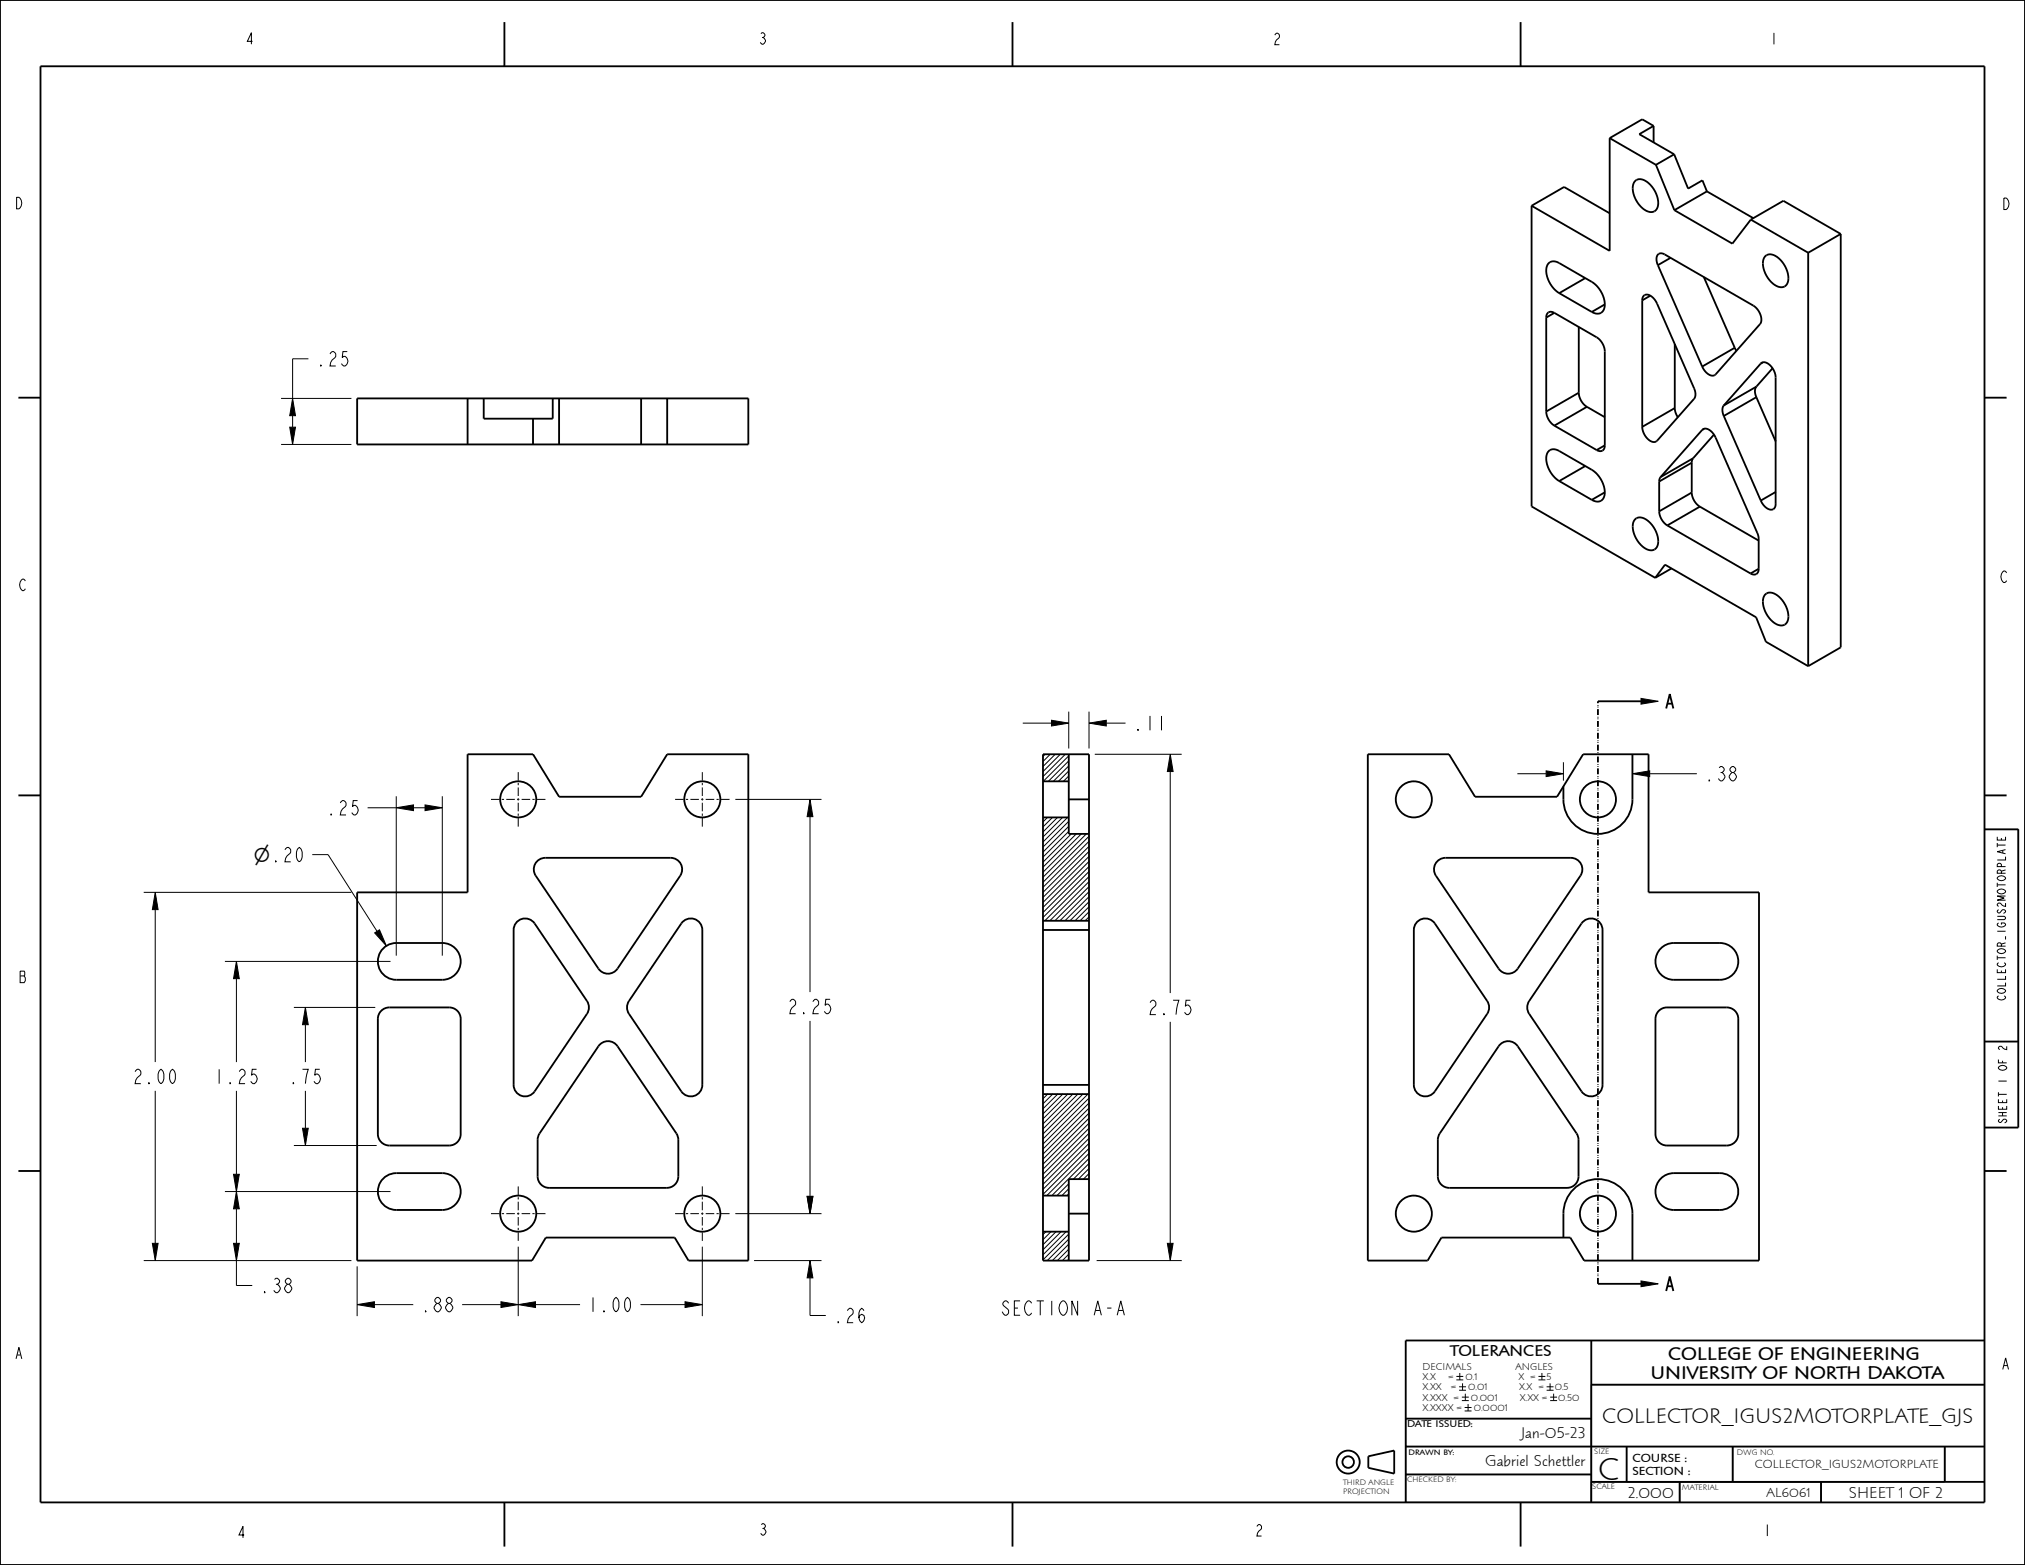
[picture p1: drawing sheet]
<svg xmlns="http://www.w3.org/2000/svg" width="559mm" height="432mm" viewBox="0 0 559 432" stroke-linecap="round" stroke-linejoin="round" font-family="sans-serif">
<g fill="none" stroke="#000" stroke-width=".28">
<path d="M85.1 99h-4.4v10.9M77.6 109.9h19.4M79.9 117.9h1.6l-.8 4.7zM80.7 109.9l.8 4.8h-1.6zM80.7 114.7v3.2M77.6 122.6h19.4M282.2 199.5h8M290.2 198.7l4.7 .8-4.7 .8zM294.9 196.3v10.2M300.5 199.5l4.8-.8v1.6zM300.5 196.3v10.2M305.3 199.5h5.3"/>
<path d="M452.8 192.7l4.8 .8-4.8 .8zM109.3 219.7v44M122 219.7v44M288.4 208.1l-.6 .6M289.8 208.1l-2 2M291.2 208.1l-3.4 3.4M292.6 208.1l-4.8 4.8M294 208.1l-6.2 6.2M294.9 208.5l-7 7.1M294.9 209.9l-5.6 5.7M294.9 211.3l-4.2 4.3M294.9 212.7l-2.8 2.9"/>
<path d="M294.9 214.1l-1.5 1.5M294.9 215.5l-.1 .1M302.1 208.1h24M322.9 208.1l.8 4.8h-1.6zM322.9 212.9v61.1M418.7 213.5h8M426.7 212.7l4.7 .8-4.7 .8zM431.4 210.3v5.1M450.5 213.5l4.7-.8v1.6zM455.2 213.5h13.1M86.2 235.8h4.3l13.6 21.2M101.4 222.9h7.9"/>
<path d="M109.3 222.9l4.8-.8v1.6zM114.1 222.9h3.2M117.3 222.1l4.7 .8-4.7 .8zM202.9 220.6h23.8M223.5 220.6l.8 4.7h-1.6zM223.5 225.3v48.4M289 225.5l-1.2 1.3M290.4 225.5l-2.6 2.7M291.8 225.5l-4 4.1M293.2 225.5l-5.4 5.4M294.6 225.5l-6.8 6.8M294.9 226.6l-7.1 7.1"/>
<path d="M294.9 228l-7.1 7.1M294.9 229.4l-7.1 7.1M295.6 230.1l-7.8 7.8M297 230.1l-9.2 9.2M298.4 230.1l-10.6 10.6M299.8 230.1l-12 12M300.5 230.7l-12.7 12.7M300.5 232.1l-12.7 12.7M300.5 233.5l-12.7 12.7M300.5 234.9l-12.7 12.7M300.5 236.3l-12.7 12.7M300.5 237.7l-12.7 12.7"/>
<path d="M300.5 239.1l-12.7 12.7M547.6 228.8h9.3v58.6h-9.3zM39.7 246.2h57.3M42.8 246.2l.8 4.8h-1.6zM42.8 251v42M103.4 257.4l1.3-.9 1.9 4.5zM300.5 240.5l-12.7 12.7M300.5 241.9l-12.2 12.1M300.5 243.2l-10.8 10.8M300.5 244.6l-9.4 9.4M300.5 246l-8 8M300.5 247.4l-6.6 6.6"/>
<path d="M300.5 248.8l-5.2 5.2M300.5 250.2l-3.9 3.8M300.5 251.6l-2.5 2.4M300.5 253l-1.1 1M62.1 265.3h45.7M65.2 265.3l.8 4.7h-1.6zM65.2 270v23M81.1 278h22.4M84.3 278l.8 4.7h-1.6zM551.5 274.8l-.4 .3a1.22 1.22 0 0 0 1.2 .8 1.22 1.22 0 0 0 1.1-.8l-.4-.3M84.3 282.7v10.3M223.5 281.7v48.4"/>
<path d="M322.9 281.9v61.1M42.8 301v42M65.2 301v23M81.1 316.1h22.8M83.5 311.3h1.6l-.8 4.8zM84.3 301v10.3M289.1 301.9l-1.3 1.3M290.5 301.9l-2.7 2.7M291.9 301.9l-4.1 4M293.3 301.9l-5.5 5.4M294.7 301.9l-6.9 6.8M296 301.9l-8.2 8.2"/>
<path d="M297.4 301.9l-9.6 9.6M298.8 301.9l-11 11M300.2 301.9l-12.4 12.4M300.5 303l-12.7 12.7M300.5 304.4l-12.7 12.7M300.5 305.7l-12.7 12.7M300.5 307.1l-12.7 12.7M300.5 308.5l-12.7 12.7M300.5 309.9l-12.7 12.7M300.5 311.3l-12.7 12.7M300.5 312.7l-12.7 12.7M300.5 314.1l-12.7 12.7"/>
<path d="M300.5 315.5l-12.7 12.7M300.5 316.9l-12.7 12.7M300.5 318.2l-11.6 11.7M300.5 319.6l-10.2 10.3M62.1 328.8h45.7M64.4 324h1.6l-.8 4.8zM65.2 328.8l.8 4.7h-1.6zM65.2 333.5v9.5M202.9 334.9h23.8M222.7 330.1h1.6l-.8 4.8zM288.6 339.8l-.8 .9M290 339.8l-2.2 2.3"/>
<path d="M291.4 339.8l-3.6 3.6M292.8 339.8l-5 5M294.2 339.8l-6.4 6.4M294.9 326.6l-3.3 3.3M294.9 328l-1.9 1.9M294.9 329.4l-.5 .5M300.5 321l-4.3 4.3M300.5 322.4l-2.9 2.9M300.5 323.8l-1.5 1.5M300.5 325.2l-.1 .1M39.7 347.8h57.3M42 343h1.6l-.8 4.8z"/>
<path d="M64.4 343h1.6l-.8 4.8zM65.2 347.8v6.9h4.4M98.6 360l4.7-.8v1.6zM98.6 349.4v13.7M103.3 360h10.7M127.5 360h10.7M138.2 359.2l4.8 .8-4.8 .8zM143 360l4.8-.8v1.6zM143 344v19.1M147.8 360h12.3M176.7 360h12.3M189 359.2l4.8 .8-4.8 .8z"/>
<path d="M193.8 344v19.1M208.1 347.8h18.6M223.5 347.8l.8 4.8h-1.6zM223.5 352.6v10.4h4.4M294.9 340.5l-7.1 7.1M294.9 341.9l-5.9 5.9M294.9 343.3l-4.5 4.5M294.9 344.7l-3.1 3.1M294.9 346l-1.7 1.8M294.9 347.4l-.3 .4M302.6 347.8h23.5M322.1 343h1.6l-.8 4.8z"/>
<path d="M452.8 353.4l4.8 .8-4.8 .8zM401.9 379.8h1.9M402.8 378.8v1.9M424.5 379.8h1.9M425.5 378.8v1.9M387.9 399.1h159.7v-17.1h-108.5v32.5M401.9 380.7h1.9M402.6 382.6h1.9M402.6 383.6h1.9M403.4 385.5h1.9M403.4 386.4h1.9M403.6 381.7v1.9"/>
<path d="M404.2 388.3h1.9M404.2 389.3h1.9M404.4 384.5v1.9M405.1 387.4v1.9M424.5 380.7h1.9M426.8 382.6h1.9M426.8 383.6h1.9M427.7 381.7v1.9M427.8 385.5h1.9M427.8 386.4h1.9M428.7 384.5v1.9M439.1 391.4h-51.2v23.1h114.6v-5.6"/>
<path d="M448.9 399.1v9.8M478.1 399.1v9.8M536.7 399.1v9.8h-97.6M387.9 406.8h51.2M463.5 408.9v5.6"/>
</g>
<g fill="#000">
<path d="M80.7 109.9l.8 4.8h-1.6zM79.9 117.9h1.6l-.8 4.7zM290.2 198.7l4.7 .8-4.7 .8zM300.5 199.5l4.8-.8v1.6zM452.8 192.7l4.8 .8-4.8 .8zM322.9 208.1l.8 4.8h-1.6zM426.7 212.7l4.7 .8-4.7 .8zM450.5 213.5l4.7-.8v1.6zM109.3 222.9l4.8-.8v1.6zM117.3 222.1l4.7 .8-4.7 .8zM223.5 220.6l.8 4.7h-1.6zM42.8 246.2l.8 4.8h-1.6z"/>
<path d="M65.2 265.3l.8 4.7h-1.6zM84.3 278l.8 4.7h-1.6zM103.4 257.4l1.3-.9 1.9 4.5zM83.5 311.3h1.6l-.8 4.8zM64.4 324h1.6l-.8 4.8zM65.2 328.8l.8 4.7h-1.6zM222.7 330.1h1.6l-.8 4.8zM42 343h1.6l-.8 4.8zM64.4 343h1.6l-.8 4.8zM98.6 360l4.7-.8v1.6zM138.2 359.2l4.8 .8-4.8 .8zM143 360l4.8-.8v1.6z"/>
<path d="M189 359.2l4.8 .8-4.8 .8zM223.5 347.8l.8 4.8h-1.6zM322.1 343h1.6l-.8 4.8zM452.8 353.4l4.8 .8-4.8 .8z"/>
</g>
<g fill="none" stroke="#000" stroke-width=".51">
<path d="M0 0h558.8v431.8h-558.8zM11.2 18.3h536.4v396.2h-536.4zM139.2 6.1v12.2M279.4 6.1v12.2M419.6 6.1v12.2M444.2 38.1v31.1l-21.6-12.4M444.2 38.1l12.8 7.4M456.3 34.7l-3.1-1.8-9 5.2M456.3 34.7l-3.9 2.3 9.6 5.6M456.3 34.7v4.6M422.6 56.8l9-5.2 12.6 7.2M422.6 56.8v82.9l34.2 19.7"/>
<path d="M457 45.5l5 12.5M462 42.6l-5 2.9M462 42.6l3.8 9.4 4-2.2 1.2 3M462 58l16 9.2 5.1-6.6M471 52.8l-9 5.2M471 52.8l12.8 7.4M437.5 76.7l-7.2 4.2M457.5 73.2a2.31 2.31 0 0 1 .4-3.2l.6-.1 .9 .3 24.4 14.1a4 4 0 0 1 1.9 5.1l-12.3 13.9a2.24 2.24 0 0 1-3.1-1.2l-.6-1M457.5 73.2l12.2 27.9M461 71.1l-3.5 2.1M470.2 76.4l8.5 19.6M483.1 60.6l9-5.2 15.9 9.1"/>
<path d="M483.1 60.6l15.9 9.1M499 69.7v114.1M508 64.5l-9 5.2M508 64.5v114.1l-9 5.2M426.7 87.6v25.9M428.9 86.3a1.37 1.37 0 0 0-1.6-.1 1.37 1.37 0 0 0-.6 1.4M428.9 86.3l11.7 6.8a5 5 0 0 1 2.2 3.9v25.9M428.9 86.3l-2.2 1.3M430.3 80.9a7.2 7.2 0 0 1-3.3-7.7 2.18 2.18 0 0 1 3.3-.6l9 5.2a7.2 7.2 0 0 1 3.2 7.7 2.18 2.18 0 0 1-3.2 .6M430.3 80.9l9 5.2M435.7 90.2v18.2M442.8 84l-3.5 2.1"/>
<path d="M453.2 82.9a1.41 1.41 0 0 1 .8-1.5 1.41 1.41 0 0 1 1.6 .3l1 .9 .7 1.2 10.2 23.3a2.87 2.87 0 0 1 0 2.9l-10.5 11.8a2.48 2.48 0 0 1-3-1.5l-.6-1.3-.2-1.2M453.2 82.9v34.9M455.4 81.6l-2.2 1.3M462.2 94.9v17.7M478.7 96l.5 .8M478.7 96l-9 5.1M486.4 100l-.5 .3M5.1 109.7h6.1M98.6 109.9h107.9v12.7h-107.9zM129 109.9v12.7M133.5 109.9v5.6h19v-5.6M147.1 115.5v7.1"/>
<path d="M154.3 109.9v12.7M176.9 109.9v12.7M184.1 109.9v12.7M426.7 113.5a5 5 0 0 0 2.2 3.9M428.9 117.4l11.7 6.8M435.7 108.4a5 5 0 0 0 2.2 3.9M435.7 108.4l-9 5.1M437.9 112.3l4.9 2.8M437.9 112.3l-9 5.1M462.2 112.6l.2 1.2 .6 1.3M462.2 112.6l-9 5.2M469.7 118.6a2.24 2.24 0 0 1 3.2 1.2l12.2 27.7 .2 1.2v8.2"/>
<path d="M469.7 118.6l-11.5 13M470.3 118.3l-.6 .3M473 119.9l-5.8 6.5M475.7 111.9a2.87 2.87 0 0 0 0 2.9M475.7 114.8l10.2 23.3M484.7 106.7a2.87 2.87 0 0 0 0 2.9M484.7 106.7l-9 5.2M484.7 109.6l-9 5.2M484.7 109.6l5.3 12.2M485.9 100.3l.3-.2a2.48 2.48 0 0 1 3 1.6l.6 1.2 .2 1.2v34.9a1.41 1.41 0 0 1-.8 1.5 1.41 1.41 0 0 1-1.7-.3l-.9-.9-.7-1.2M485.9 100.3l-10.2 11.6M489.1 101.6l-4.4 5.1"/>
<path d="M547.6 109.7h6.1M430.3 132.7a7.2 7.2 0 0 1-3.3-7.7 2.18 2.18 0 0 1 3.3-.6l9 5.2a7.2 7.2 0 0 1 3.2 7.7 2.18 2.18 0 0 1-3.2 .6M430.3 132.7l9 5.2M437.5 128.6l-7.2 4.1M442.8 135.8l-3.5 2.1M442.8 122.9a1.37 1.37 0 0 1-.6 1.4 1.37 1.37 0 0 1-1.6-.1M442.8 122.9l-2.2 1.3M457.9 132.9v8.2M458.2 131.6l-.3 1.3M466.8 135.9a5 5 0 0 0 2.3 3.9M466.8 127.7v8.2M466.8 127.7l-8.9 5.2"/>
<path d="M466.8 135.9l-8.9 5.2M467.2 126.4l-.4 1.3M467.2 126.4l-9 5.2M469.1 139.8l16.2 9.4M469.1 139.8l-9 5.2M490 135.7l-4.1 2.4M456.8 159.4l2.7-3.6 25.1 14.5 2.7 6.8 11.7 6.7M457.9 141.1a5 5 0 0 0 2.2 3.9M460.1 145l23 13.2M461.3 156.8l-4.5 2.6M485.3 156.9a1.37 1.37 0 0 1-.6 1.5 1.37 1.37 0 0 1-1.6-.2M485.3 156.9l-2.2 1.3"/>
<path d="M440.9 193.5h11.9M459.8 195.5l1-4 1 4M460.2 194.2h1.2M5.1 219.5h6.1M129 208.1h18.1l7.2 11.7h22.6l7.2-11.7h22.4v139.7h-16.5l-3.8-6.3h-35.6l-3.8 6.3h-48.2v-101.6h30.4zM287.8 208.1h12.7v139.7h-12.7zM287.8 215.6h7.1M294.9 208.1v22h5.6M377.4 208.1h22.4l7.2 11.7h22.7l7.2-11.7h18v38.1h30.5v101.6h-48.3l-3.8-6.3h-35.5l-3.8 6.3h-16.6zM450.5 208.1v12.5a9.5 9.5 0 0 1-9.6 9.5 9.5 9.5 0 0 1-9.5-9.5v-3.6M547.6 219.5h6.1M148.4 237.5l.9-.6 1.2-.2h34.6a3.2 3.2 0 0 1 2.6 4.9l-17.3 25.7a3.2 3.2 0 0 1-5.3 0l-17.3-25.7a3.2 3.2 0 0 1 .6-4.1z"/>
<path d="M287.8 225.5h7.1M294.9 220.6h5.6M396.8 237.5l1-.6 1.1-.2h34.6a3.2 3.2 0 0 1 2.6 4.9l-17.3 25.7a3.2 3.2 0 0 1-5.2 0l-17.3-25.7a3.2 3.2 0 0 1 .5-4.1zM547.6 228.8h9.3v82.3h-9.3M142.5 254.5a3.2 3.2 0 0 1 5 .3l14.5 21.4a3.2 3.2 0 0 1 0 3.5l-14.5 21.4a3.2 3.2 0 0 1-3.5 1.3 3.2 3.2 0 0 1-2.3-3.1v-42.7a3.2 3.2 0 0 1 .8-2.1zM188.4 254.4a3.2 3.2 0 0 1 3.4-.7 3.2 3.2 0 0 1 2 2.9v42.7a3.2 3.2 0 0 1-2.2 3.1 3.2 3.2 0 0 1-3.6-1.3l-14.4-21.4a3.2 3.2 0 0 1 0-3.5zM287.8 256.6h12.7M287.8 254h12.7M390.9 254.5a3.2 3.2 0 0 1 5.1 .3l14.4 21.4a3.2 3.2 0 0 1 0 3.5l-14.4 21.4a3.2 3.2 0 0 1-3.6 1.3 3.2 3.2 0 0 1-2.3-3.1v-42.7a3.2 3.2 0 0 1 .8-2.1zM436.8 254.4a3.2 3.2 0 0 1 3.4-.7 3.2 3.2 0 0 1 2 2.9v42.7a3.2 3.2 0 0 1-2.2 3.1 3.2 3.2 0 0 1-3.6-1.3l-14.4-21.4a3.2 3.2 0 0 1 0-3.5zM105.2 278.9a3.2 3.2 0 0 1 2.2-.9h16.6a3.2 3.2 0 0 1 3.1 3.1v31.8a3.2 3.2 0 0 1-3.1 3.2h-16.6a3.2 3.2 0 0 1-3.1-3.2v-31.8a3.2 3.2 0 0 1 .9-2.2zM105.8 261.7l1.6-1.1 1.3-.4h13.3a5.1 5.1 0 0 1 5.1 5.1 5.1 5.1 0 0 1-5.1 5h-12.7a5.1 5.1 0 0 1-4.6-3.1 5.1 5.1 0 0 1 1.1-5.5z"/>
<path d="M457.8 278.9a3.2 3.2 0 0 1 2.2-.9h16.5a3.2 3.2 0 0 1 3.2 3.1v31.8a3.2 3.2 0 0 1-3.2 3.2h-16.5a3.2 3.2 0 0 1-3.2-3.2v-31.8a3.2 3.2 0 0 1 1-2.2zM458.6 261.4a5.1 5.1 0 0 1 3.3-1.2h12.7a5.1 5.1 0 0 1 5.1 5.1 5.1 5.1 0 0 1-5.1 5h-12.7a5.1 5.1 0 0 1-4.8-3.3 5.1 5.1 0 0 1 1.5-5.6zM165.5 288.3a3.2 3.2 0 0 1 4.9 .4l16.4 24.3 .4 1.5v10.1a3.2 3.2 0 0 1-3.2 3.1h-32.5a3.2 3.2 0 0 1-3.1-3.1v-10.1l.3-1.5zM287.8 299.3h12.7M413.9 288.3a3.2 3.2 0 0 1 4.9 .4l16.4 24.3 .4 1.5v10.1a3.2 3.2 0 0 1-3.2 3.1h-32.5a3.2 3.2 0 0 1-3.1-3.1v-10.1l.3-1.5zM547.6 287.4h9.3M287.8 301.9h12.7M5.1 323.1h6.1M105.8 325.2l1.6-1.1 1.3-.4h13.3a5.1 5.1 0 0 1 5.1 5.1 5.1 5.1 0 0 1-5.1 5h-12.7a5.1 5.1 0 0 1-4.6-3.1 5.1 5.1 0 0 1 1.1-5.5zM287.8 339.8h7.1M287.8 329.9h7.1M294.9 334.9h5.6"/>
<path d="M300.5 325.3h-5.6v22.5M458.6 324.9a5.1 5.1 0 0 1 3.3-1.2h12.7a5.1 5.1 0 0 1 5.1 5.1 5.1 5.1 0 0 1-5.1 5h-12.7a5.1 5.1 0 0 1-4.8-3.3 5.1 5.1 0 0 1 1.5-5.6zM547.6 323.1h6.1M431.4 341.5v-6.6a9.5 9.5 0 0 1 9.5-9.6 9.5 9.5 0 0 1 9.6 9.6v12.9M440.9 354.2h11.9M459.8 356.2l1-4 1 4M460.2 354.9h1.2M439.1 369.9v44.6M547.6 369.9h-159.7v44.6M387.9 399.1h159.7M387.9 391.4h51.2M439.1 382h108.5"/>
<path d="M448.9 399.1v9.8M478.1 399.1v9.8M536.7 399.1v9.8M139.2 414.5v12.2M279.4 414.5v12.2M377.6 401.8l7.1-1.6v6.4l-7.1-1.6zM387.9 406.8h51.2M419.6 414.5v12.2M439.1 408.9h108.5M463.5 408.9v5.6M502.5 408.9v5.6"/>
<circle cx="372" cy="403.4" r="3.2"/>
<circle cx="372" cy="403.4" r="1.59"/>
</g>
<path d="M440.9 354.2v-160.7" fill="none" stroke="#000" stroke-width=".51" stroke-dasharray="1.6 .5 .2 .3 .2 .5" stroke-linecap="butt"/>
<!-- layer: 02___PRT_ALL_AXES -->
<g fill="none" stroke="#000" stroke-width=".28">
<path d="M143 213v2.4M143 216v.6M143 217.3v2.3M193.8 213v2.4M193.8 216v.6M193.8 217.3v2.3M135.5 220.6h2.3M138.5 220.6h.6M139.7 220.6h2.4M142.7 220.6h.6M143 220.2v.7M143 221.5v2.4"/>
<path d="M143 224.5v.6M143 225.7v2.4M143.9 220.6h2.4M146.9 220.6h.6M148.2 220.6h2.3M186.3 220.6h2.3M189.3 220.6h.6M190.5 220.6h2.4M193.5 220.6h.6M193.8 220.2v.7M193.8 221.5v2.4M193.8 224.5v.6"/>
<path d="M193.8 225.7v2.4M194.7 220.6h2.4M197.7 220.6h.6M199 220.6h2.3M135.5 334.9h2.3M138.5 334.9h.6M139.7 334.9h2.4M142.7 334.9h.6M143 327.3v2.4M143 330.3v.6M143 331.6v2.3M143 334.5v.7"/>
<path d="M143 335.8v2.4M143 338.8v.6M143.9 334.9h2.4M146.9 334.9h.6M148.2 334.9h2.3M186.3 334.9h2.3M189.3 334.9h.6M190.5 334.9h2.4M193.5 334.9h.6M193.8 327.3v2.4M193.8 330.3v.6M193.8 331.6v2.3"/>
<path d="M193.8 334.5v.7M193.8 335.8v2.4M193.8 338.8v.6M194.7 334.9h2.4M197.7 334.9h.6M199 334.9h2.3M143 340v2.4M193.8 340v2.4"/>
</g>
<g fill="none" stroke="#000" stroke-width=".51">
<path d="M451.2 50a2.61 2.61 0 0 1 3.7 .5 6.4 6.4 0 0 1 2.3 7.2 2.38 2.38 0 0 1-3.7-.1 6.4 6.4 0 0 1-2.5-7.4zM487.1 70.8a2.61 2.61 0 0 1 3.7 .5 6.4 6.4 0 0 1 2.3 7.1 2.24 2.24 0 0 1-3.5 .2 6.6 6.6 0 0 1-2.7-7.6zM451.2 143.3a2.61 2.61 0 0 1 3.7 .6 6.4 6.4 0 0 1 2.3 7.1 2.38 2.38 0 0 1-3.7 0 6.4 6.4 0 0 1-2.5-7.4zM487.1 164.1a2.61 2.61 0 0 1 3.7 .5 6.4 6.4 0 0 1 2.3 7.1 2.24 2.24 0 0 1-3.5 .2 6.6 6.6 0 0 1-2.7-7.6z"/>
<circle cx="143" cy="220.6" r="5"/>
<circle cx="193.8" cy="220.6" r="5"/>
<circle cx="390.1" cy="220.6" r="5"/>
<circle cx="440.9" cy="220.6" r="5"/>
<circle cx="143" cy="334.9" r="5"/>
<circle cx="193.8" cy="334.9" r="5"/>
<circle cx="390.1" cy="334.9" r="5"/>
<circle cx="440.9" cy="334.9" r="5"/>
</g>
<text font-size="8.8" x="441" y="408.2">C</text>
<text font-size="5.9" x="442.1" y="392.6">COLLECTOR_IGUS2MOTORPLATE_GJS</text>
<g font-size="5.5">
<text x="70" y="237.8">⌀.20</text>
<text x="70" y="237.8">⌀</text>
</g>
<g font-size="5.2">
<text x="87.1" y="101">.25</text>
<text x="312.6" y="201.5">.11</text>
<text x="470.2" y="215.5">.38</text>
<text x="89.9" y="224.9">.25</text>
<text x="217.2" y="279.7">2.25</text>
<text x="316.6" y="279.9">2.75</text>
<text x="36.5" y="299">2.00</text>
<text x="58.9" y="299">1.25</text>
<text x="79.5" y="299">.75</text>
<text x="71.6" y="356.7">.38</text>
<text x="116" y="361.9">.88</text>
<text x="162.1" y="361.9">1.00</text>
<text x="229.9" y="364.9">.26</text>
<text x="276.6" y="362.9">SECTION A-A</text>
<text x="460.3" y="375.2">COLLEGE OF ENGINEERING</text>
<text x="455.4" y="380.6">UNIVERSITY OF NORTH DAKOTA</text>
</g>
<g font-size="4.4">
<text x="400.2" y="374.2">TOLERANCES</text>
<text x="419.7" y="396.8">Jan-05-23</text>
<text x="409.8" y="404.5">Gabriel Schettler</text>
<text x="449.2" y="413.2">2.000</text>
<text x="510.2" y="413.2">SHEET 1 OF 2</text>
</g>
<g font-size="4.1">
<text x="67.6" y="12.2">4</text>
<text x="209.2" y="12.2">3</text>
<text x="351.1" y="12.3">2</text>
<text x="488.2" y="12.2">1</text>
<text x="3.9" y="57.6">D</text>
<text x="552.3" y="57.8">D</text>
<text x="551.8" y="160.7">C</text>
<text x="5.1" y="163">C</text>
<text x="5.1" y="271.1">B</text>
<text x="3.9" y="374.9">A</text>
<text x="552.2" y="377.8">A</text>
<text x="65.3" y="424.3">4</text>
<text x="209.3" y="423.6">3</text>
<text x="346.2" y="423.8">2</text>
<text x="486.4" y="423.8">1</text>
</g>
<text font-size="3.7" x="487.5" y="413">AL6061</text>
<g font-size="3.3">
<text x="450.4" y="403.4">COURSE :</text>
<text x="450.4" y="406.9">SECTION :</text>
<text x="484.3" y="405.1">COLLECTOR_IGUS2MOTORPLATE</text>
</g>
<g font-size="3">
<text x="553.4" y="275" transform="rotate(-90 553.4 275)">COLLECTOR_IGUS2MOTORPLATE</text>
<text x="553.8" y="310.2" transform="rotate(-90 553.8 310.2)">SHEET 1 OF 2</text>
</g>
<g font-size="2.8">
<text x="392.6" y="377.9">DECIMALS</text>
<text x="418.2" y="377.9">ANGLES</text>
<text x="392.6" y="380.7">X.X</text>
<text x="392.6" y="383.6">X.XX</text>
<text x="399.7" y="380.7">=</text>
<text x="400.5" y="383.6">=</text>
<text x="404.4" y="380.7">0.1</text>
<text x="405.2" y="383.6">0.01</text>
<text x="419" y="380.7">X =</text>
<text x="419.2" y="383.6">X.X =</text>
<text x="426.8" y="380.7">5</text>
<text x="429" y="383.6">0.5</text>
<text x="392.6" y="386.4">X.XXX =</text>
<text x="392.6" y="389.3">X.XXXX =</text>
<text x="405.9" y="386.4">0.001</text>
<text x="406.7" y="389.3">0.0001</text>
<text x="419.4" y="386.4">X.XX =</text>
<text x="430" y="386.4">0.50</text>
<text x="388.3" y="393.7">DATE ISSUED:</text>
</g>
<g font-size="2.2">
<text x="388.7" y="401.4">DRAWN BY:</text>
<text x="439.9" y="401.3">SIZE</text>
<text x="479.3" y="401.5">DWG NO.</text>
<text x="370.6" y="409.8">THIRD ANGLE</text>
<text x="370.6" y="412.1">PROJECTION</text>
<text x="388.3" y="408.9">CHECKED BY:</text>
<text x="439.4" y="410.9">SCALE</text>
<text x="464.1" y="411.1">MATERIAL</text>
</g>
</svg>
